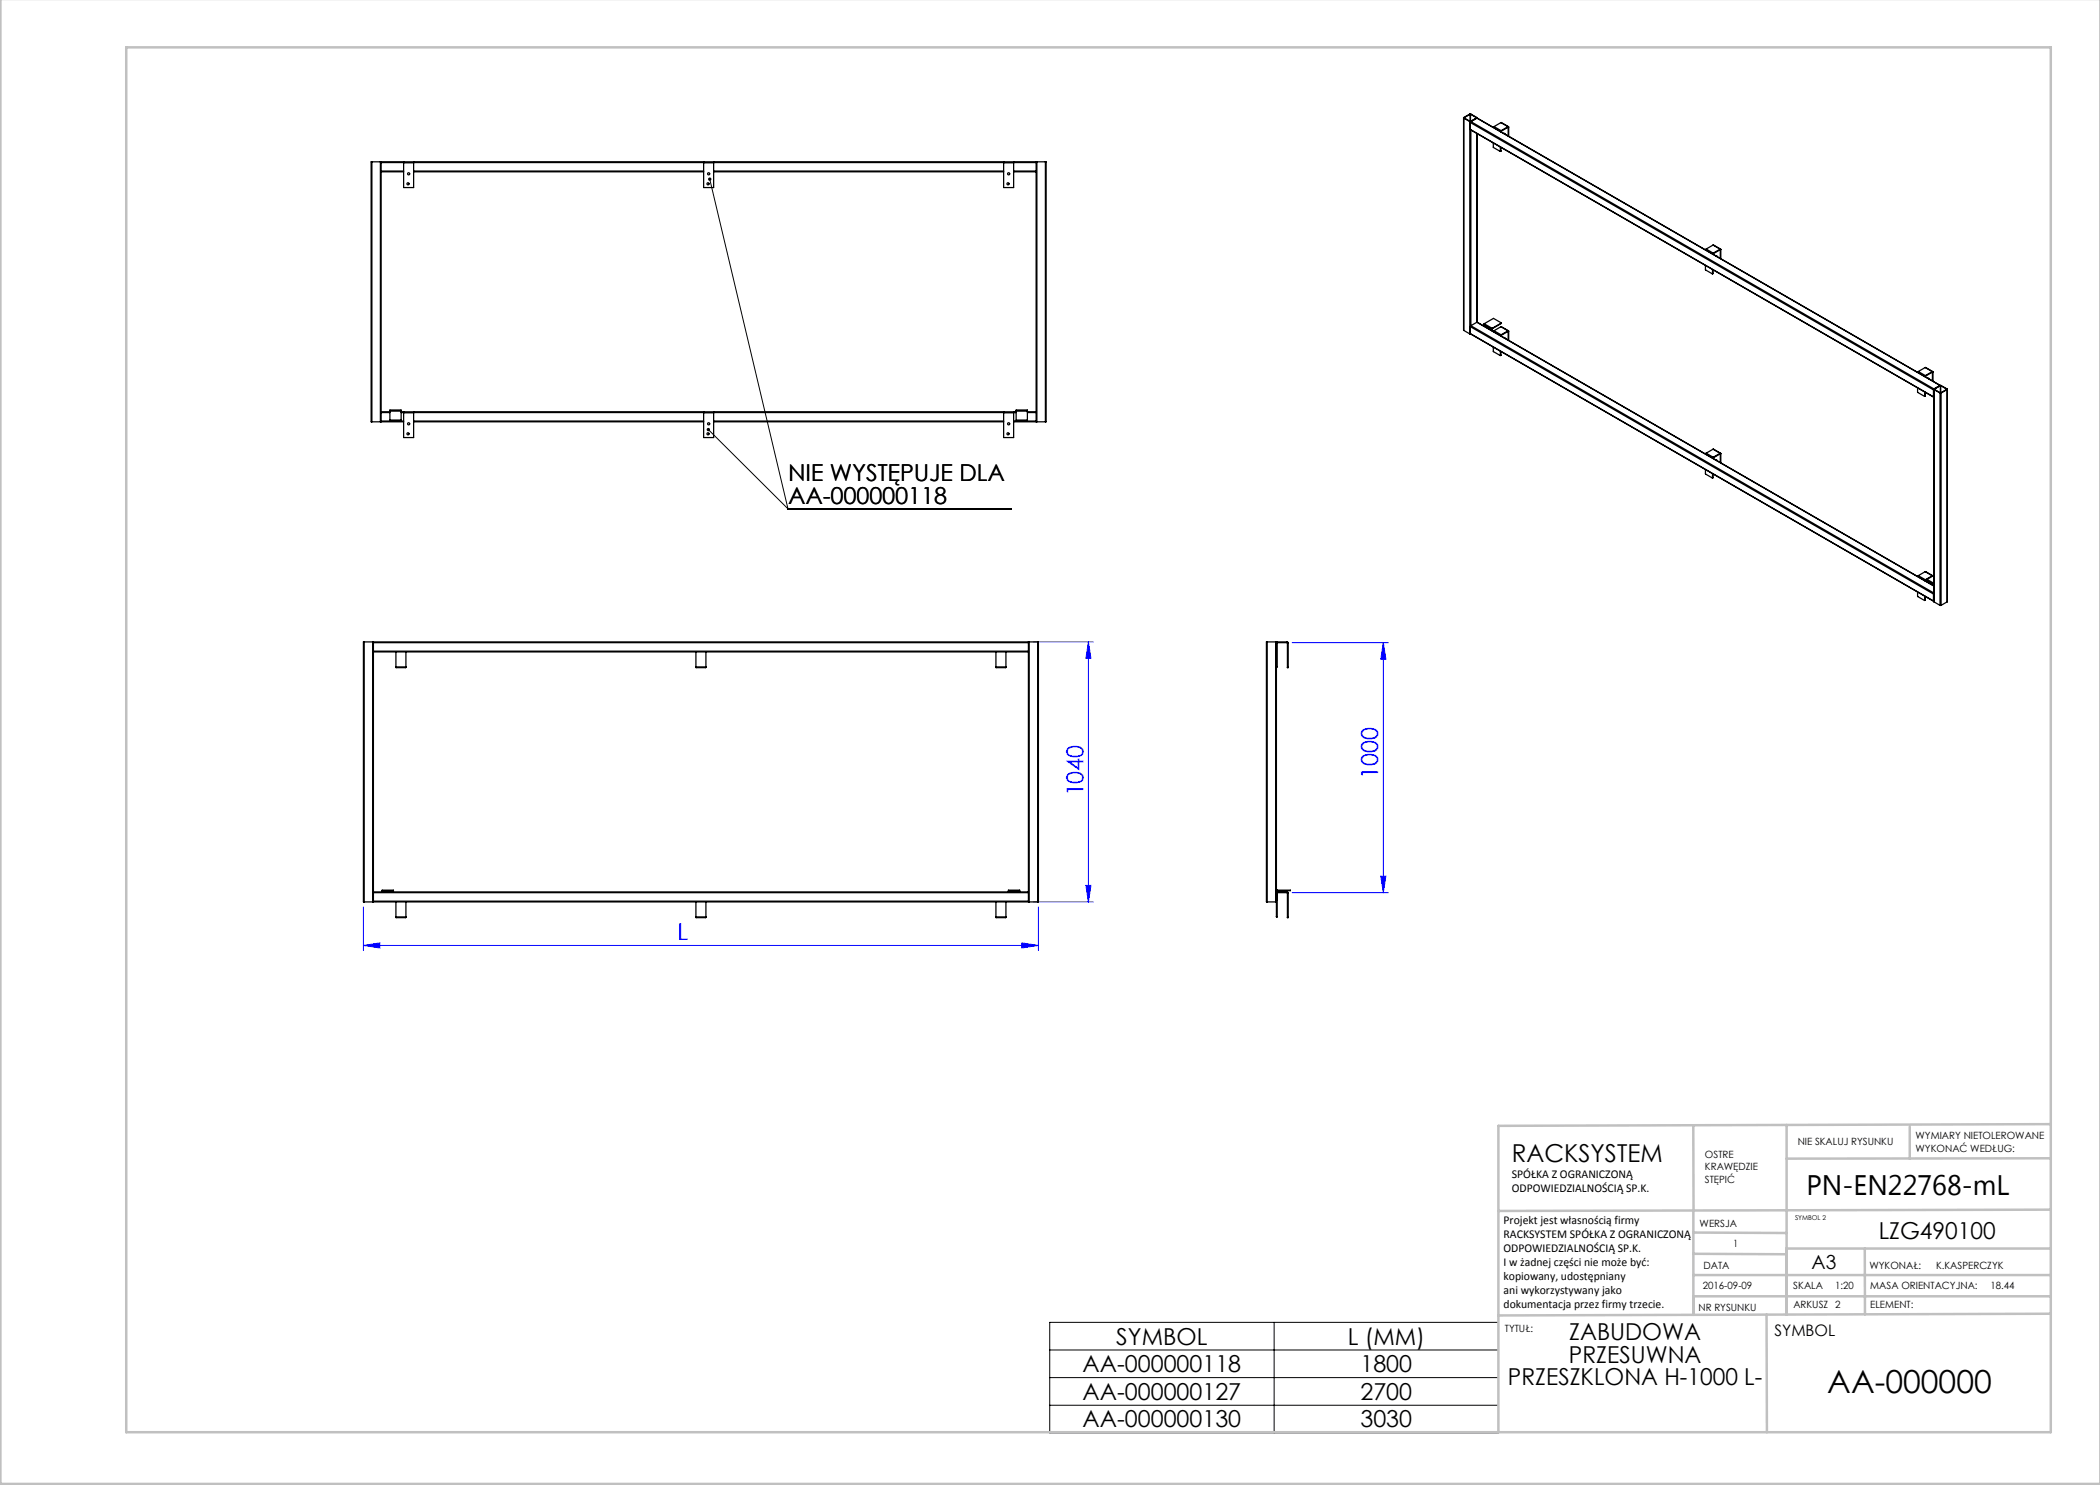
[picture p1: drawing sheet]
<svg xmlns="http://www.w3.org/2000/svg" width="420mm" height="297mm" viewBox="0 0 420 297" stroke-linecap="round" stroke-linejoin="round" font-family="sans-serif">
<g fill="none" stroke="#00f" stroke-width=".2">
<path d="M206.7 128.4h12M217.7 128.4v52M217.7 128.4l.5 3.3h-1zM258.4 128.5h19.3M276.7 128.5v50M276.7 128.5l.5 3.3h-1zM217.2 177.1h1l-.5 3.3zM258.4 178.5h19.3M276.2 175.2h1l-.5 3.3zM72.7 189.1l3.3-.5v1zM72.7 181.4v8.7M72.7 189.1h135"/>
<path d="M204.4 188.6l3.3 .5-3.3 .5zM206.7 180.4h12M207.7 181.4v8.7"/>
</g>
<path d="M141.9 35.8l15.7 66h44.6M141.7 85.9l16 15.9h44.6M209.9 264.5h89.8v22.1h-89.8zM209.9 270h89.8M209.9 275.5h89.8M254.8 264.5v22.1M209.9 281h89.8" fill="none" stroke="#000" stroke-width=".2"/>
<g fill="none" stroke="#c0c0c0" stroke-width=".5">
<path d="M.1 -.1v296.9h419.9M25.2 9.5h385v276.9h-385zM338.7 225.2v16.9M357.3 225v37.9M382 225.4v6.3M410.1 224.8l-110.4 .4v61.2M410.1 231.7h-52.8M338.7 259.3h71.5M338.7 255h71.5M338.7 250.8l18.6 .1M338.7 246.5l18.6 .1M338.7 242.1v20.9"/>
<path d="M373 249.7v13.2M410.1 241.9l-110.4 .3M410.2 249.7h-52.9v13.2M353.3 262.9l.1 23.5M410.2 262.7l-110.5 .4"/>
</g>
<path d="M141.4 85.7a.34 .34 0 0 0 .2 .5 .34 .34 0 0 0 .4-.3 .34 .34 0 0 0-.5-.3l.2 .3zM141.7 35.6a.34 .34 0 0 0 .1 .5 .34 .34 0 0 0 .5-.2 .34 .34 0 0 0-.4-.4v.3v-.3z" fill="#000"/>
<g fill="#00f">
<path d="M204.4 188.6l3.3 .5-3.3 .5zM72.7 189.1l3.3-.5v1z"/>
<path d="M217.7 128.4l.5 3.3h-1zM217.2 177.1h1l-.5 3.3z"/>
<path d="M276.7 128.5l.5 3.3h-1zM276.2 175.2h1l-.5 3.3z"/>
</g>
<g fill="none" stroke="#000" stroke-width=".25">
<path d="M74.4 32.4h-.2v52h.2M74.4 32.4h1.7M74.4 32.4v52M76.1 32.4h.1M76.1 32.4v52M76.2 32.4v.1M76.2 34.2v.2M76.2 32.4h131M76.2 32.5v1.7M76.2 34.4v48M76.2 34.4h4.5M76.2 32.5h4.5"/>
<path d="M76.2 34.2h4.5M80.7 32.6l.1 4.9h1.9v-4.9M80.7 32.4v.2M80.7 32.6h2M82.7 32.4v.2M82.7 34.4h58M82.7 32.5h58M82.7 34.2h58M140.7 32.6l.1 4.9h1.9v-4.9M140.7 32.4v.2M140.7 32.6h2M142.7 32.4v.2"/>
<path d="M142.7 34.4h58M142.7 32.5h58M142.7 34.2h58M200.7 32.6l.1 4.9h1.9v-4.9M200.7 32.4v.2M200.7 32.6h2M202.7 32.4v.2M202.7 34.4h4.5M202.7 32.5h4.5M202.7 34.2h4.5M207.2 32.4v.1M207.2 34.2v.2"/>
<path d="M207.2 32.4h.2M207.2 32.5v1.7M207.2 34.4v48M207.4 32.4h1.7M207.4 32.4v52M209.1 32.4h.1v52h-.1M209.1 32.4v52M292.7 23.6l.1 42.5M292.8 23.6v-.1l1.3-.7 1.3 .7v.1M292.8 23.6l1.2 .7M292.8 23.6v42.5M292.8 23.5v.1"/>
<path d="M294 24.3h.2M294 24.3v42.5M294 24.3h.1M294 22.8h.1M294 22.8v1.5M294 22.8l-1.2 .7M294.1 25.9l92.6 53.5M294.1 24.5l92.6 53.5M294.1 24.5v1.4M294.1 22.8l1.2 .7M294.1 22.8v1.5M294.2 24.3l-.1 .2"/>
<path d="M294.2 24.3l92.6 53.5M294.2 26v39.1M295.3 23.5v.1M295.3 23.6l-1.2 .7M295.4 23.6l92.7 53.5M295.4 23.6l92.6 53.5M295.4 23.6l-1.2 .7M295.4 26.7v37.8M295.4 23.6h.1M295.4 26.7v37.7M298.7 28.6v.9l1.3 .8M298.8 25.3l-.1 .2"/>
<path d="M298.8 25.3l1.4 .8M300.1 29.4l-.1 .9M300.2 24.5l1.5 .8M300.2 30.2h.1M300.2 30.2l-.1 .1M300.2 29.5v.7M300.2 24.5l-1.4 .8M300.2 24.5l1.4 .8M300.2 26.1l-.1 .2M300.2 26.1v.3M300.8 26.7l.3 .2M300.9 26.7v.1"/>
<path d="M301.6 25.5h.1M301.6 25.5l-1.4 .8M301.6 25.3l.1 .1M301.6 25.3v.2M301.6 25.3l-1.4 .8M301.6 25.5v1.7M301.7 25.4v1.8M301.7 25.4l-.1 .1M341.1 53.1v.9l1.4 .8M341.2 49.8l-.1 .2M341.2 49.8l1.4 .8M342.5 53.9v.9"/>
<path d="M342.6 49l1.5 .8M342.6 54.7h.1M342.6 49l1.4 .8M342.6 54.7l-.1 .1M342.6 54v.7M342.6 49l-1.4 .8M342.6 50.6l-.1 .2M342.6 50.6v.3M343.2 51.2l.3 .1M343.3 51.2h.1M344 50l-1.4 .8M344 49.8l.2 .1"/>
<path d="M344 50h.1M344 49.8l-1.4 .8M344 49.8v.2M344.1 50v1.7M344.2 49.9l-.1 .1M344.2 49.9v1.8M292.8 66.1l1.2 .7M294 66.8h.1M294.1 66.7v.1M294.1 65.3v1.4M294.1 65.3l92.6 53.5M294.1 66.7l92.6 53.5"/>
<path d="M294.1 66.8l92.6 53.4M294.2 65.1l-.1 .2M294.2 65.1l92.6 53.5M295.4 64.5l91.4 52.7M295.4 64.5l-1.2 .6M296.7 65l1.6 .9M296.7 65v.2M296.8 64.7l-.1 .3M296.8 64.7l1.6 1M298.3 65.9v.2M298.4 65.8l-.1 .1M298.4 65.8v.3"/>
<path d="M298.4 65.7l-.1 .2M298.4 65.7v.1M298.4 65.7h.1M298.7 69.4v.9l1.3 .8M298.8 66.1l-.1 .2M298.8 66.1l1.4 .9M300.1 70.2l-.1 .9M300.2 65.4l1.5 .8M300.2 71h.1M300.2 71l-.1 .1M300.2 70.3v.7M300.2 65.4l-1.4 .7"/>
<path d="M300.2 65.4l1.4 .8M300.2 67l-.1 .1M300.2 67v.2M300.3 64.6l-1.9 1.1M300.3 64.6l-1.6-.9-1.9 1M300.8 67.5l.3 .2M300.9 67.5v.1M301.6 66.3h.1M301.6 66.3l-1.4 .9M301.6 66.2h.1M301.6 66.2l-1.4 .8M301.6 66.2v.1"/>
<path d="M301.6 66.3v1.7M301.7 66.2l-.1 .1M301.7 66.2v1.9M383.5 77.6v.9l1.4 .8M383.7 74.3l-.2 .2M383.7 74.3l1.4 .8M384.9 78.4v.9M385 73.5l1.5 .8M385 79.2h.1M385 73.5l1.4 .8M385 79.2l-.1 .1M385 78.5v.7"/>
<path d="M385 73.5l-1.3 .8M385.1 75.1l-.2 .2M385.1 75.1v.3M385.7 75.7l.2 .1M385.7 75.7h.1M386.4 74.4l-1.4 .9M386.4 74.3l.2 .1M386.4 74.4l.1 .1M386.4 74.3l-1.3 .8M386.4 74.3v.1M386.5 74.5v1.7M386.6 74.4l-.1 .1"/>
<path d="M386.6 74.4v1.8M386.7 78v1.4M386.8 77.9v42.5M386.8 77.8l-.1 .2M386.8 77.8v.1M386.8 77.9l1.2 .7M386.9 77.8v.1M386.9 77.9l1.2 .7M388 77.1l1.4 .7v.1M388 78.6h.2M388 77.1l-1.2 .7M388 78.6v42.5"/>
<path d="M388.1 78.6h.1M388.1 77.1h.1M388.1 77.1l-1.2 .7M388.1 77.1v1.5M388.1 77.1l1.2 .7M388.2 78.6v42.5M389.3 77.8v.1M389.3 77.9l-1.2 .7M389.4 77.9l-1.2 .7M389.4 77.9v42.5M389.5 77.9l-.1 42.5M74.4 84.4h1.7"/>
<path d="M76.1 84.4h.1M76.2 84.2v.2M76.2 82.4v.1M76.2 82.4h1.8M76.2 82.5v1.7M76.2 84.4h4.5M76.2 84.2h4.5M76.2 82.5h1.8M78 82.1v.1M78 82.1h2.2M78 82.2h2.2M78 82.2v1.8h2.2v-1.8"/>
<path d="M80.2 82.1v.1M80.2 82.4h123M80.2 82.5h.5M80.7 82.6l.1 4.9h1.9v-4.9M80.7 82.4v.2M80.7 82.6h2M82.7 82.4v.2M82.7 84.4h58M82.7 84.2h58M82.7 82.5h58M140.7 82.6l.1 4.9h1.9v-4.9M140.7 82.4v.2"/>
<path d="M140.7 82.6h2M142.7 82.4v.2M142.7 84.4h58M142.7 84.2h58M142.7 82.5h58M200.7 82.6l.1 4.9h1.9v-4.9M200.7 82.4v.2M200.7 82.6h2M202.7 82.4v.2M202.7 84.4h4.5M202.7 84.2h4.5M202.7 82.5h.5"/>
<path d="M203.2 82.1v.1M203.2 82.1h2.3M203.2 82.2v1.8h2.3v-1.8M203.2 82.2h2.3M205.5 82.1v.1M205.5 82.4h1.7M205.5 82.5h1.7M207.2 84.2v.2M207.2 82.4v.1M207.2 84.4h.2M207.2 82.5v1.7M207.4 84.4h1.7"/>
<path d="M341.1 93.9v.9l1.4 .8M341.2 90.6l-.1 .2M341.2 90.6l1.4 .9M342.5 94.7v.9M342.6 89.8l1.5 .8M342.6 95.5l-.1 .1M342.6 89.8l1.4 .9M342.6 91.6v.1M342.6 94.8v.7M342.6 89.8l-1.4 .8M342.6 91.5l-.1 .1M342.6 91.5v.2"/>
<path d="M343.2 92l.3 .2M343.3 92v.1M344 90.8l-1.4 .8M344 90.7h.2M344 90.8h.1M344 90.7v.1M344 90.7l-1.4 .8M344.1 90.8v1.7M344.2 90.7v1.9M344.2 90.7l-.1 .1M383.5 118.4v.9l1.4 .8M383.7 115.1l-.2 .2"/>
<path d="M383.7 115.1l1.4 .8M384.9 119.2v.9M385 114.3l1.5 .8M385 114.3l1.4 .9M385 119.3v.7M385 114.3l-1.3 .8M385.1 115.9l-.2 .2M385.1 115.9v.3M385.3 116.1l.1-.2 1.4 .8M385.3 116.1l1.5 .8M385.3 116.1v.2M386.4 115.2h.2"/>
<path d="M386.4 115.2l-1.3 .7M386.4 115.2v.1M386.7 118.8v1.4M386.8 115.1l-1.8 1M386.8 118.7l-.1 .1M72.8 128.4h-.1v52h.1M72.8 128.4h1.7M72.8 128.4v52M74.5 128.4h.2M74.5 128.4v52M74.7 130.2v.2M74.7 128.4v.1"/>
<path d="M74.7 130.2h131M74.7 130.4h131M74.7 128.5h131M74.7 128.5v1.7M74.7 130.4v48M74.7 128.4h131M79.2 133.3h2M79.2 130.4v3.1h2v-3.1M139.2 133.3h2M139.2 130.4v3.1h2v-3.1M199.2 133.3h2M199.2 130.4v3.1h2v-3.1"/>
<path d="M205.7 130.2v.2M205.7 128.4v.1M205.7 128.4h.1M205.7 128.5v1.7M205.7 130.4v48M205.8 128.4h1.7M205.8 128.4v52M207.5 128.4h.2v52h-.2M207.5 128.4v52M253.4 128.4h-.1v52h.1M253.4 128.4h1.7M253.4 128.4v52"/>
<path d="M255.1 128.4h.2v54.9M255.1 128.4v52M255.3 133.3h.1M255.4 133.3l-.1 .1M255.4 128.6v4.7M255.5 128.4l-.2 .1 .1 .1M255.5 128.5l-.1 .1M255.5 128.5h1.9M255.5 128.4h1.9M255.5 128.4v.1M257.4 128.4l.2 .2M257.4 128.5l.1 .1"/>
<path d="M257.4 128.4v.1M257.5 133.5h.1M257.5 128.6v4.9M257.5 128.6h.1M257.6 128.6v4.9M384.9 120.1h.1M385 120l-.1 .1M386.8 120.4l1.2 .7M388 121.1h.2M389.4 120.4l-1.2 .7M74.7 178.4v.1M74.7 178.5v1.7"/>
<path d="M74.7 178.4h131M74.7 178.5h131M76.4 178.2v-.2h2.3v.2M76.4 178.2h2.3M76.4 178.2v.2M78.7 178.2v.2M201.7 178.2v-.2h2.2v.2M201.7 178.2h2.2M201.7 178.2v.2M203.9 178.2v.2M205.7 178.4v.1M205.7 178.5v1.7"/>
<path d="M255.4 178.6h.1M255.4 178.2v1.8h-.1M255.4 178.6v4.7M255.5 178.1l-.1 .1M255.5 178l-.2 .1 .1 .1M255.5 178h2.6l-2.6 .1M255.5 178v.1M255.5 178.5l-.1 .1M255.5 178.4h-.1M255.5 178.4h1.9M255.5 178.5h1.9M255.5 178.4v.1"/>
<path d="M257.4 178.4l.2 .2M257.4 178.5l.1 .1M257.4 178.4v.1M257.5 178.6h.1M257.5 178.6v4.9M257.6 178.6v4.9M72.8 180.4h1.7M74.5 180.4h.2M74.7 180.2v.2M74.7 180.2h131M74.7 180.4h131M79.2 183.3h2"/>
<path d="M79.2 180.4v3.1h2v-3.1M139.2 183.3h2M139.2 180.4v3.1h2v-3.1M199.2 183.3h2M199.2 180.4v3.1h2v-3.1M205.7 180.2v.2M205.7 180.4h.1M205.8 180.4h1.7M253.4 180.4h1.7M255.1 180.4h.2M255.3 183.3h.1M257.5 183.5h.1"/>
<circle cx="81.6" cy="36.8" r=".21"/>
<circle cx="81.7" cy="34.8" r=".21"/>
<circle cx="141.6" cy="36.8" r=".21"/>
<circle cx="141.7" cy="34.8" r=".21"/>
<circle cx="201.6" cy="36.8" r=".21"/>
<circle cx="201.7" cy="34.8" r=".21"/>
<circle cx="81.6" cy="86.8" r=".21"/>
<circle cx="81.7" cy="84.8" r=".21"/>
<circle cx="141.6" cy="86.8" r=".21"/>
<circle cx="141.7" cy="84.8" r=".21"/>
<circle cx="201.6" cy="86.8" r=".21"/>
<circle cx="201.7" cy="84.8" r=".21"/>
</g>
<text font-size="6.3" x="365.5" y="278.5">AA-000000</text>
<text font-size="5.6" x="361.3" y="239.1">PN-EN22768-mL</text>
<text font-size="4.9" x="302.4" y="232.4">RACKSYSTEM</text>
<g font-size="4.7">
<text x="157.7" y="96.3">NIE WYSTĘPUJE DLA</text>
<text x="157.7" y="100.8">AA-000000118</text>
<text x="375.7" y="247.8">LZG490100</text>
<text x="223.3" y="268.9">SYMBOL</text>
<text x="269.5" y="268.9">L (MM)</text>
<text x="313.8" y="268.1">ZABUDOWA</text>
<text x="216.5" y="274.4">AA-000000118</text>
<text x="272.1" y="274.4">1800</text>
<text x="313.8" y="272.6">PRZESUWNA</text>
<text x="216.5" y="280">AA-000000127</text>
<text x="272.1" y="280">2700</text>
<text x="301.6" y="277.1">PRZESZKLONA H-1000 L-</text>
<text x="216.5" y="285.5">AA-000000130</text>
<text x="272.1" y="285.5">3030</text>
</g>
<g font-size="4.7" fill="#00f">
<text x="275.7" y="155.7" transform="rotate(-90 275.7 155.7)">1000</text>
<text x="216.7" y="159.3" transform="rotate(-90 216.7 159.3)">1040</text>
<text x="135.5" y="188.1">L</text>
</g>
<text font-size="3.9" x="362.3" y="253.8">A3</text>
<text font-size="3.2" x="354.9" y="267.2">SYMBOL</text>
<g font-size="2.4">
<text x="302.4" y="235.6">SPÓŁKA Z OGRANICZONĄ</text>
<text x="302.4" y="238.4">ODPOWIEDZIALNOŚCIĄ SP.K.</text>
<text x="300.7" y="244.7">Projekt jest własnością firmy</text>
<text x="300.7" y="247.5">RACKSYSTEM SPÓŁKA Z OGRANICZONĄ</text>
<text x="300.7" y="250.3">ODPOWIEDZIALNOŚCIĄ SP.K.</text>
<text x="300.7" y="253.1">I w żadnej części nie może być:</text>
<text x="300.7" y="256">kopiowany, udostępniany</text>
<text x="300.7" y="258.8">ani wykorzystywany jako</text>
<text x="300.7" y="261.6">dokumentacja przez firmy trzecie.</text>
</g>
<g font-size="2">
<text x="383.1" y="227.9">WYMIARY NIETOLEROWANE</text>
<text x="341" y="231.6">OSTRE</text>
<text x="359.5" y="228.9">NIE SKALUJ RYSUNKU</text>
<text x="383.1" y="230.4">WYKONAĆ WEDŁUG:</text>
<text x="341" y="234.1">KRAWĘDZIE</text>
<text x="341" y="236.6">STĘPIĆ</text>
<text x="339.9" y="245.4">WERSJA</text>
<text x="346.6" y="249.5">1</text>
<text x="340.6" y="257.7">2016-09-09</text>
<text x="340.7" y="253.8">DATA</text>
<text x="358.7" y="257.7">SKALA</text>
<text x="367" y="257.7">1:20</text>
<text x="373.9" y="253.8">WYKONAŁ:</text>
<text x="374.1" y="257.7">MASA ORIENTACYJNA:</text>
<text x="387.2" y="253.8">K.KASPERCZYK</text>
<text x="398.1" y="257.7">18.44</text>
<text x="339.7" y="262.3">NR RYSUNKU</text>
<text x="358.7" y="261.7">ARKUSZ 2</text>
<text x="374.1" y="261.7">ELEMENT:</text>
<text x="301" y="266.4">TYTUŁ:</text>
</g>
<text font-size="1.3" x="359" y="244">SYMBOL 2</text>
</svg>
